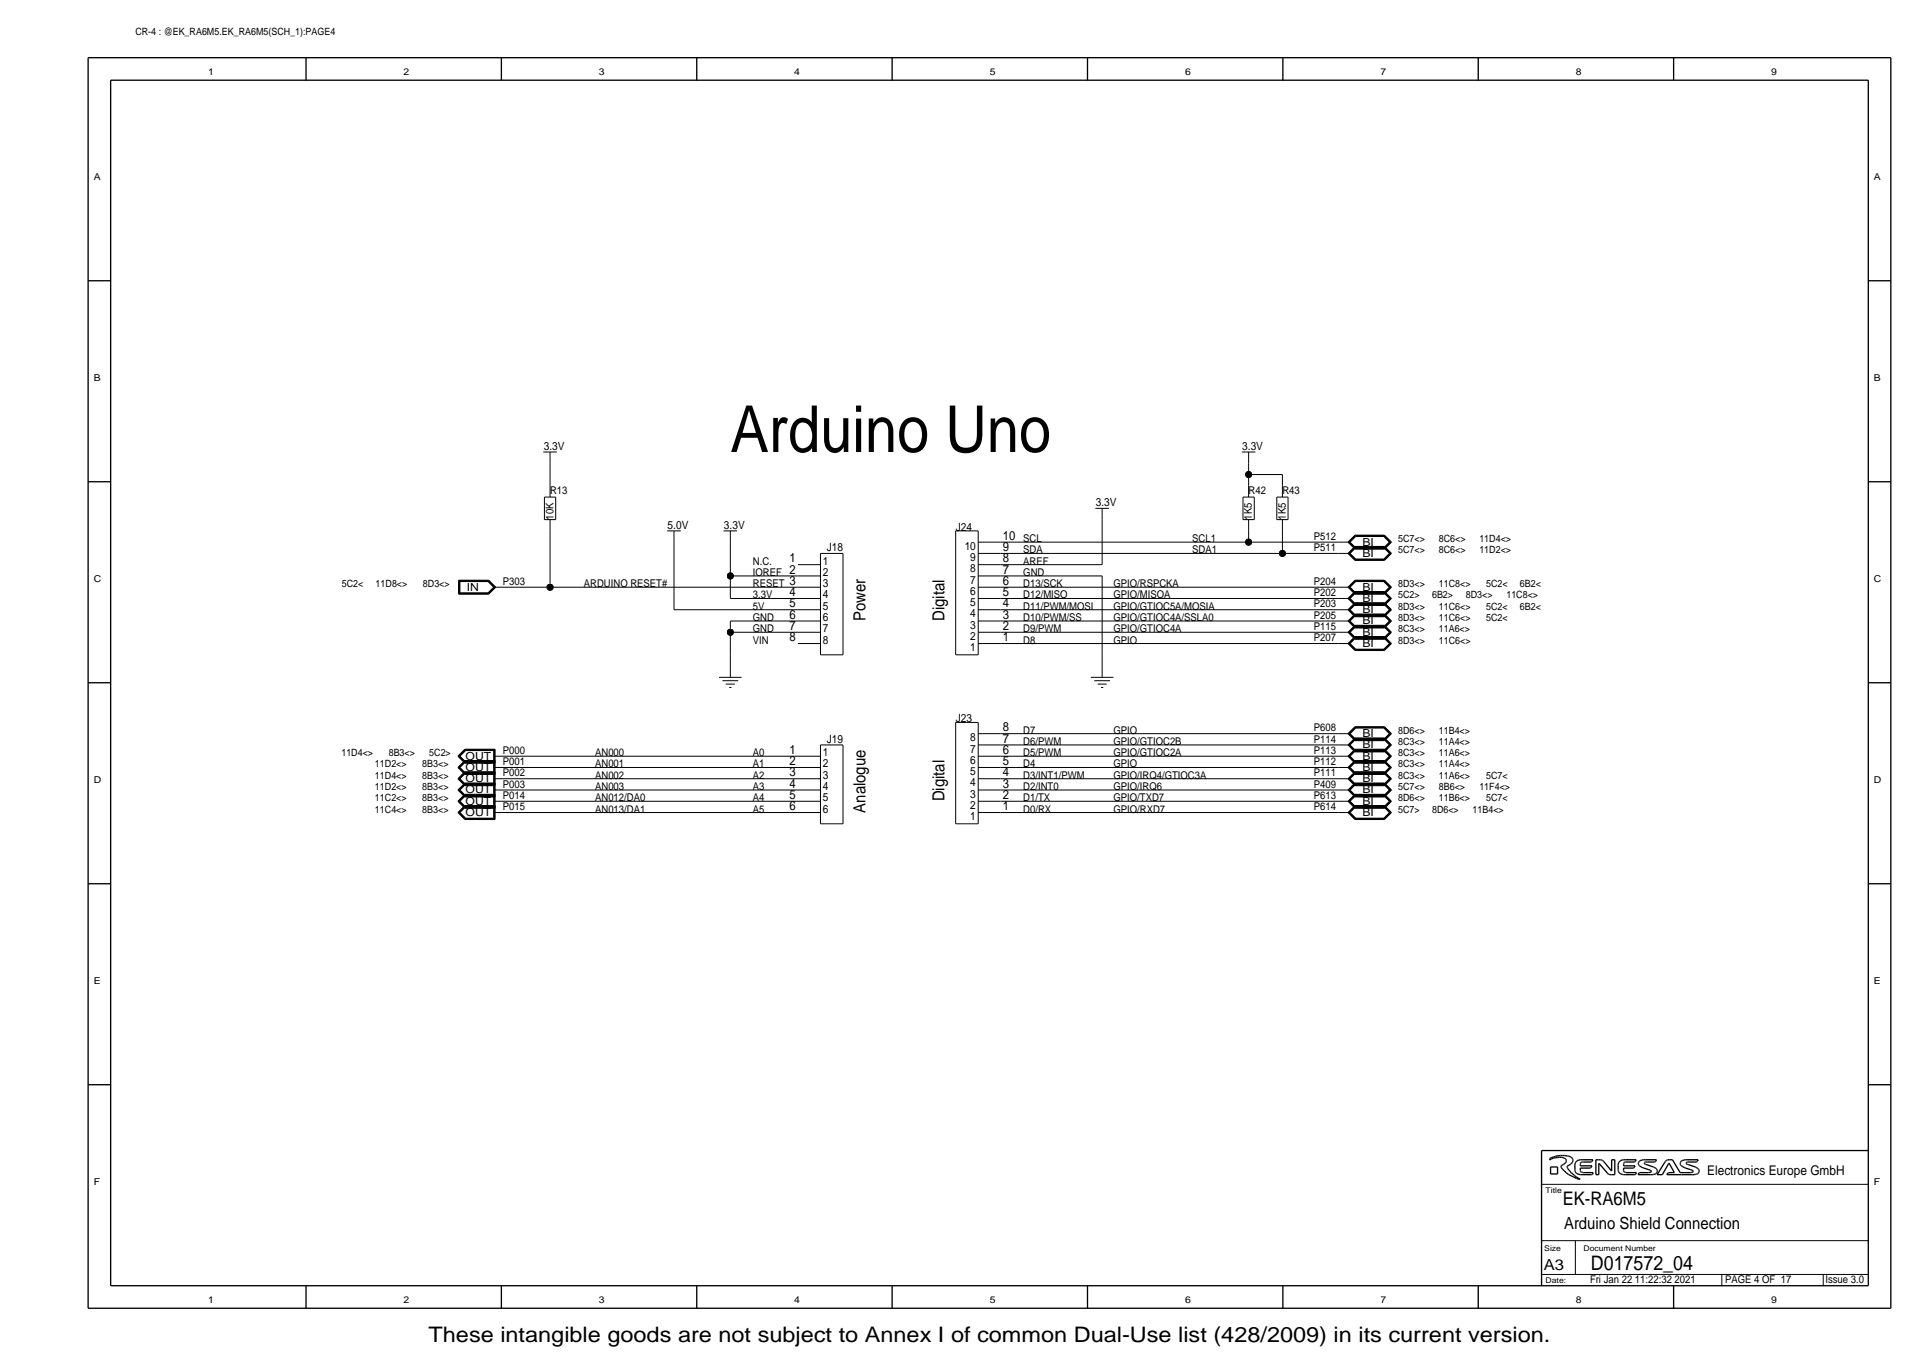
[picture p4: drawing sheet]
<svg xmlns="http://www.w3.org/2000/svg" width="433mm" height="309mm" viewBox="0 0 433 309" stroke-linecap="round" stroke-linejoin="round" font-family="sans-serif">
<g fill="none" stroke="#000" stroke-width=".23">
<path d="M122.5 101.9h3zM122.7 117.1h2.6zM122.7 112.1v5zM122.7 112.1h2.6zM124 104.4v5.1zM124 119.7v12.7zM124 101.9v2.5zM124 109.5v2.6zM124 117.1v2.6zM125.3 112.1v5zM150.4 119.7h3.1zM151.9 119.7v2.5z"/>
<path d="M163.1 119.7h3.1zM164.6 119.7v2.5zM215.4 119.7h5.1zM215.4 119.7v27.9zM220.5 119.7v27.9zM246.9 114.6h3.1zM248.5 117.1v10.2zM248.5 114.6v2.5zM280 101.9h3zM280.2 117.1h2.6zM280.2 112.1v5zM280.2 112.1h2.6z"/>
<path d="M281.5 119.7v2.5zM281.5 107h7.6zM281.5 104.4v2.6zM281.5 107v2.5zM281.5 109.5v2.6zM281.5 117.1v2.6zM281.5 101.9v2.5zM282.8 112.1v5zM287.8 117.1h2.6zM287.8 112.1v5zM287.8 112.1h2.6zM289.1 119.7v5.1z"/>
<path d="M289.1 107v2.5zM289.1 109.5v2.6zM289.1 117.1v2.6zM290.4 112.1v5zM103.4 130.8v3.2zM103.4 134h6.8zM103.4 130.8h6.8zM103.5 130.9h6.6zM103.5 130.9v3zM103.5 133.9h6.6zM103.6 131h6.5zM103.6 131v2.8z"/>
<path d="M103.6 133.8h6.5zM103.7 131.1h6.3zM103.7 131.1v2.6zM103.7 133.7h6.3zM110 131.1l1.3 1.3zM110 133.7l1.3-1.3zM110.1 131l1.4 1.4zM110.1 133.8l1.4-1.4zM110.1 130.9l1.5 1.5zM110.1 133.9l1.5-1.5zM110.2 130.8l1.6 1.6zM110.2 134l1.6-1.6z"/>
<path d="M111.3 132.4h2.5zM113.8 132.4h10.2zM124 132.4h55.9zM151.9 122.2v15.3zM151.9 137.5h28zM164.6 134.9h15.3zM164.6 129.8v5.1zM164.6 129.8h15.3zM164.6 122.2v7.6zM179.9 137.5h5.1zM179.9 134.9h5.1zM179.9 132.4h5.1z"/>
<path d="M179.9 129.8h5.1zM179.9 127.3h5.1zM185 124.8v22.8zM185 124.8h5zM190 124.8v22.8zM220.5 124.8h5.1zM220.5 127.3h5.1zM220.5 129.8h5.1zM220.5 132.4h5.1zM220.5 134.9h5.1zM220.5 122.2h5.1zM220.5 137.5h5.1z"/>
<path d="M225.6 129.8h22.9zM225.6 122.2h55.9zM225.6 124.8h63.5zM225.6 127.3h22.9zM225.6 134.9h76.2zM225.6 132.4h76.2zM225.6 137.5h76.2zM248.5 129.8v17.8zM281.5 122.2h20.3zM289.1 124.8h12.7zM301.8 137.5h2.5zM301.8 134.9h2.5z"/>
<path d="M301.8 132.4h2.5zM301.8 124.8h2.5zM301.8 122.2h2.5zM303.9 137.5l1.6-1.6zM303.9 137.5l1.6 1.5zM303.9 134.9l1.6-1.5zM303.9 134.9l1.6 1.6zM303.9 132.4l1.6-1.6zM303.9 132.4l1.6 1.6zM303.9 124.8l1.6-1.6zM303.9 124.8l1.6 1.5zM303.9 122.2l1.6-1.6z"/>
<path d="M303.9 122.2l1.6 1.6zM304 137.5l1.5-1.5zM304 137.5l1.5 1.4zM304 134.9l1.5-1.4zM304 134.9l1.5 1.5zM304 132.4l1.5-1.5zM304 132.4l1.5 1.5zM304 124.8l1.5-1.5zM304 124.8l1.5 1.4zM304 122.2l1.5-1.4zM304 122.2l1.5 1.5zM304.2 137.5l1.4-1.4z"/>
<path d="M304.2 137.5l1.4 1.3zM304.2 134.9l1.4-1.3zM304.2 134.9l1.4 1.4zM304.2 132.4l1.4-1.4zM304.2 132.4l1.4 1.4zM304.2 124.8l1.4 1.3zM304.2 122.2l1.4-1.3zM304.2 122.2l1.4 1.4zM304.3 137.5l1.3 1.2zM304.3 134.9l1.3 1.3zM304.3 132.4l1.3 1.3zM304.3 124.8l1.3 1.2z"/>
<path d="M304.3 122.2l1.3 1.3zM305.5 138.4h6.6zM305.5 139h6.6zM305.5 135.9h6.6zM305.5 136.5h6.6zM305.5 133.4h6.6zM305.5 134h6.6zM305.5 130.8h6.6zM305.5 126.3h6.6zM305.5 123.2h6.6zM305.5 123.8h6.6zM305.5 120.6h6.6z"/>
<path d="M305.5 138.5h6.6zM305.5 138.9h6.6zM305.5 136h6.6zM305.5 136.4h6.6zM305.5 133.5h6.6zM305.5 133.9h6.6zM305.5 130.9h6.6zM305.5 126.2h6.6zM305.5 123.3h6.6zM305.5 123.7h6.6zM305.5 120.8h6.6zM305.6 138.6h6.4z"/>
<path d="M305.6 138.8h6.4zM305.6 136.1h6.4zM305.6 136.3h6.4zM305.6 133.6h6.4zM305.6 133.8h6.4zM305.6 131h6.4zM305.6 123.4l-1.4 1.4zM305.6 126.1h6.4zM305.6 123.4h6.4zM305.6 123.6h6.4zM305.6 120.9h6.4zM305.6 138.7l-1.3 1.3z"/>
<path d="M305.6 138.7h6.4zM305.6 136.2l-1.3 1.3zM305.6 136.2h6.4zM305.6 133.7l-1.3 1.2zM305.6 133.7h6.4zM305.6 131.1l-1.3 1.3zM305.6 131.1h6.4zM305.6 123.5l-1.3 1.3zM305.6 126h6.4zM305.6 123.5h6.4zM305.6 121l-1.3 1.2zM305.6 121h6.4z"/>
<path d="M312 138.7l1.2 1.3zM312 138.7l1.2-1.2zM312 136.2l1.2 1.3zM312 136.2l1.2-1.3zM312 133.7l1.2 1.2zM312 133.7l1.2-1.3zM312 131.1l1.2 1.3zM312 126l1.2-1.2zM312 123.5l1.2 1.3zM312 123.5l1.2-1.3zM312 121l1.2 1.2zM312 138.6l1.4 1.4z"/>
<path d="M312 138.8l1.4-1.3zM312 136.1l1.4 1.4zM312 136.3l1.4-1.4zM312 133.6l1.4 1.3zM312 133.8l1.4-1.4zM312 131l1.4 1.4zM312 126.1l1.4-1.3zM312 123.4l1.4 1.4zM312 120.9l1.4 1.3zM312.1 138.5l1.4 1.5zM312.1 138.9l1.4-1.4zM312.1 136l1.4 1.5z"/>
<path d="M312.1 136.4l1.4-1.5zM312.1 133.5l1.4 1.4zM312.1 133.9l1.4-1.5zM312.1 130.9l1.4 1.5zM312.1 126.2l1.4-1.4zM312.1 123.3l1.4 1.5zM312.1 123.7l1.4-1.5zM312.1 120.8l1.4 1.4zM312.1 138.4l1.6 1.6zM312.1 139l1.6-1.5zM312.1 135.9l1.6 1.6zM312.1 136.5l1.6-1.6z"/>
<path d="M312.1 133.4l1.6 1.5zM312.1 134l1.6-1.6zM312.1 130.8l1.6 1.6zM312.1 126.3l1.6-1.5zM312.1 123.2l1.6 1.6zM312.1 123.8l1.6-1.6zM312.1 120.6l1.6 1.6zM313.4 122.2l-1.4 1.4zM162.1 152.7h5.1zM162.9 153.5h3.5zM163.6 154.2h2.1zM164.4 155h.5z"/>
<path d="M164.6 142.5h15.3zM164.6 142.5v5.1zM164.6 140v2.5zM164.6 140h15.3zM164.6 147.6v5.1zM179.9 145.1h5.1zM179.9 142.5h5.1zM179.9 140h5.1zM185 147.6h5zM215.4 147.6h5.1zM220.5 142.5h5.1zM220.5 145.1h5.1z"/>
<path d="M220.5 140h5.1zM225.6 142.5h76.2zM225.6 145.1h76.2zM225.6 140h76.2zM245.9 152.7h5.1zM246.7 153.5h3.5zM247.4 154.2h2.1zM248.2 155h.5zM248.5 147.6v5.1zM301.8 145.1h2.5zM301.8 142.5h2.5zM301.8 140h2.5z"/>
<path d="M303.9 145.1l1.6-1.6zM303.9 145.1l1.6 1.6zM303.9 142.5l1.6-1.5zM303.9 142.5l1.6 1.6zM303.9 140l1.6-1.6zM303.9 140l1.6 1.6zM304 145.1l1.5 1.5zM304 142.5l1.5-1.4zM304 142.5l1.5 1.5zM304 140l1.5-1.5zM304 140l1.5 1.5zM304.2 145.1l1.4-1.4z"/>
<path d="M304.2 145.1l1.4 1.4zM304.2 142.5l1.4-1.3zM304.2 142.5l1.4 1.4zM304.2 140l1.4-1.4zM304.2 140l1.4 1.4zM304.3 145.1l1.3 1.3zM304.3 142.5l1.3 1.3zM304.3 140l1.3 1.3zM305.5 146.7h6.6zM305.5 143.5h6.6zM305.5 144.1h6.6zM305.5 141h6.6z"/>
<path d="M305.5 141.6h6.6zM305.5 143.6l-1.5 1.5zM305.5 146.6h6.6zM305.5 143.6h6.6zM305.5 144h6.6zM305.5 141.1h6.6zM305.5 141.5h6.6zM305.6 146.5h6.4zM305.6 143.7h6.4zM305.6 143.9h6.4zM305.6 141.2h6.4zM305.6 141.4h6.4z"/>
<path d="M305.6 143.8l-1.3 1.3zM305.6 146.4h6.4zM305.6 143.8h6.4zM305.6 141.3l-1.3 1.2zM305.6 141.3h6.4zM312 146.4l1.2-1.3zM312 143.8l1.2 1.3zM312 143.8l1.2-1.3zM312 141.3l1.2 1.2zM312 141.3l1.2-1.3zM312 146.5l1.4-1.4zM312 143.7l1.4 1.4z"/>
<path d="M312 143.9l1.4-1.4zM312 141.2l1.4 1.3zM312 141.4l1.4-1.4zM312.1 146.6l1.4-1.5zM312.1 143.6l1.4 1.5zM312.1 144l1.4-1.5zM312.1 141.1l1.4 1.4zM312.1 141.5l1.4-1.5zM312.1 146.7l1.6-1.6zM312.1 143.5l1.6 1.6zM312.1 144.1l1.6-1.6zM312.1 141l1.6 1.5z"/>
<path d="M312.1 141.6l1.6-1.6zM103.2 178.1l1.6-1.6zM103.2 178.1l1.6 1.6zM103.2 175.6l1.6-1.6zM103.2 175.6l1.6 1.5zM103.2 173l1.6-1.5zM103.2 173l1.6 1.6zM103.2 170.5l1.6-1.6zM103.2 170.5l1.6 1.6zM103.4 178.1l1.5 1.5zM103.4 178.1l1.5-1.5zM103.4 175.6l1.5 1.4z"/>
<path d="M103.4 175.6l1.5-1.5zM103.4 173l1.5 1.5zM103.4 173l1.5-1.4zM103.4 170.5l1.5 1.5zM103.4 170.5l1.5-1.5zM103.5 178.1l1.4-1.4zM103.5 178.1l1.4 1.4zM103.5 175.6l1.4-1.4zM103.5 175.6l1.4 1.3zM103.5 173l1.4-1.3zM103.5 173l1.4 1.4zM103.5 170.5l1.4-1.4z"/>
<path d="M103.5 170.5l1.4 1.4zM103.7 178.1l1.3-1.3zM103.7 178.1l1.3 1.3zM103.7 175.6l1.3 1.2zM103.7 173l1.3-1.2zM103.7 173l1.3 1.3zM103.7 170.5l1.3-1.3zM103.7 170.5l1.3 1.3zM104.8 179.1h6.8zM104.8 176.5h6.8zM104.8 179.7h6.8zM104.8 174h6.8z"/>
<path d="M104.8 177.1h6.8zM104.8 171.5h6.8zM104.8 174.6h6.8zM104.8 168.9h6.8zM104.8 172.1h6.8zM104.9 179.2h6.6zM104.9 176.6h6.6zM104.9 179.6h6.6zM104.9 174.1h6.6zM104.9 177h6.6zM104.9 171.6h6.6zM104.9 174.5h6.6z"/>
<path d="M104.9 169h6.6zM104.9 172h6.6zM104.9 179.3h6.5zM104.9 176.7h6.5zM104.9 179.5h6.5zM104.9 174.2h6.5zM104.9 176.9h6.5zM104.9 171.7h6.5zM104.9 174.4h6.5zM104.9 169.1h6.5zM104.9 171.9h6.5zM105 179.4h6.3z"/>
<path d="M105 176.8h6.3zM105 174.3l-1.3 1.3zM105 174.3h6.3zM105 171.8h6.3zM105 169.2h6.3zM111.3 179.4v2.5zM111.3 178.1h2.5zM111.3 176.8v2.6zM111.3 175.6h2.5zM111.3 174.3v2.5zM111.3 173h2.5zM111.3 171.8v2.5z"/>
<path d="M111.3 170.5h2.5zM111.3 169.2v2.6zM111.4 179.3v2.7zM111.4 176.7v2.8zM111.4 174.2v2.7zM111.4 171.7v2.7zM111.4 169.1v2.8zM111.5 179.2v2.9zM111.5 176.6v3zM111.5 174.1v2.9zM111.5 171.6v2.9zM111.5 169v3z"/>
<path d="M111.6 179.1v3.1zM111.6 176.5v3.2zM111.6 174v3.1zM111.6 171.5v3.1zM111.6 168.9v3.2zM113.8 178.1h66.1zM113.8 175.6h66.1zM113.8 170.5h66.1zM113.8 173h66.1zM179.9 178.1h5.1zM179.9 175.6h5.1zM179.9 173h5.1z"/>
<path d="M179.9 170.5h5.1zM185 167.9v17.8zM185 167.9h5zM190 167.9v17.8zM215.4 162.9h5.1zM215.4 162.9v22.8zM220.5 165.4h5.1zM220.5 167.9h5.1zM220.5 170.5h5.1zM220.5 173h5.1zM220.5 175.6h5.1zM220.5 178.1h5.1z"/>
<path d="M220.5 162.9v22.8zM225.6 178.1h76.2zM225.6 165.4h76.2zM225.6 173h76.2zM225.6 167.9h76.2zM225.6 170.5h76.2zM225.6 175.6h76.2zM301.8 178.1h2.5zM301.8 175.6h2.5zM301.8 173h2.5zM301.8 170.5h2.5zM301.8 167.9h2.5z"/>
<path d="M301.8 165.4h2.5zM303.9 178.1l1.6-1.6zM303.9 178.1l1.6 1.6zM303.9 175.6l1.6-1.6zM303.9 175.6l1.6 1.5zM303.9 173l1.6-1.5zM303.9 173l1.6 1.6zM303.9 170.5l1.6-1.6zM303.9 170.5l1.6 1.6zM303.9 167.9l1.6-1.5zM303.9 167.9l1.6 1.6zM303.9 165.4l1.6-1.6z"/>
<path d="M303.9 165.4l1.6 1.6zM304 178.1l1.5-1.5zM304 178.1l1.5 1.5zM304 175.6l1.5-1.5zM304 175.6l1.5 1.4zM304 173l1.5-1.4zM304 173l1.5 1.5zM304 170.5l1.5-1.5zM304 170.5l1.5 1.5zM304 167.9l1.5-1.4zM304 167.9l1.5 1.5zM304 165.4l1.5-1.5z"/>
<path d="M304 165.4l1.5 1.5zM304.2 178.1l1.4-1.4zM304.2 178.1l1.4 1.4zM304.2 175.6l1.4-1.4zM304.2 175.6l1.4 1.3zM304.2 173l1.4-1.3zM304.2 173l1.4 1.4zM304.2 170.5l1.4-1.4zM304.2 170.5l1.4 1.4zM304.2 167.9l1.4-1.3zM304.2 167.9l1.4 1.4zM304.2 165.4l1.4-1.4z"/>
<path d="M304.2 165.4l1.4 1.4zM304.3 178.1l1.3 1.3zM304.3 175.6l1.3 1.2zM304.3 173l1.3 1.3zM304.3 170.5l1.3 1.3zM304.3 167.9l1.3 1.3zM304.3 165.4l1.3-1.3zM304.3 165.4l1.3 1.3zM305.5 179.1h6.6zM305.5 179.7h6.6zM305.5 176.5h6.6zM305.5 177.1h6.6z"/>
<path d="M305.5 174h6.6zM305.5 174.6h6.6zM305.5 171.5h6.6zM305.5 172.1h6.6zM305.5 168.9h6.6zM305.5 169.5h6.6zM305.5 166.4h6.6zM305.5 167h6.6zM305.5 163.8h6.6zM305.5 179.2h6.6zM305.5 179.6h6.6zM305.5 176.6h6.6z"/>
<path d="M305.5 177h6.6zM305.5 174.1h6.6zM305.5 174.5h6.6zM305.5 171.6h6.6zM305.5 172h6.6zM305.5 169h6.6zM305.5 169.4h6.6zM305.5 166.5h6.6zM305.5 166.9h6.6zM305.5 163.9h6.6zM305.6 179.3h6.4zM305.6 179.5h6.4z"/>
<path d="M305.6 176.7h6.4zM305.6 176.9h6.4zM305.6 174.2h6.4zM305.6 174.4h6.4zM305.6 171.7h6.4zM305.6 171.9h6.4zM305.6 169.1h6.4zM305.6 169.3h6.4zM305.6 166.6h6.4zM305.6 166.8h6.4zM305.6 164h6.4zM305.6 179.4l-1.3 1.2z"/>
<path d="M305.6 179.4h6.4zM305.6 176.8l-1.3 1.3zM305.6 176.8h6.4zM305.6 174.3l-1.3 1.3zM305.6 174.3h6.4zM305.6 171.8l-1.3 1.2zM305.6 171.8h6.4zM305.6 169.2l-1.3 1.3zM305.6 169.2h6.4zM305.6 166.7l-1.3 1.2zM305.6 166.7h6.4zM305.6 164.1h6.4z"/>
<path d="M312 179.4l1.2 1.2zM312 179.4l1.2-1.3zM312 176.8l1.2 1.3zM312 176.8l1.2-1.2zM312 174.3l1.2 1.3zM312 174.3l1.2-1.3zM312 171.8l1.2 1.2zM312 171.8l1.2-1.3zM312 169.2l1.2 1.3zM312 169.2l1.2-1.3zM312 166.7l1.2 1.2zM312 166.7l1.2-1.3z"/>
<path d="M312 164.1l1.2 1.3zM312 179.3l1.4 1.3zM312 179.5l1.4-1.4zM312 176.7l1.4 1.4zM312 176.9l1.4-1.3zM312 174.2l1.4 1.4zM312 174.4l1.4-1.4zM312 171.7l1.4 1.3zM312 171.9l1.4-1.4zM312 169.1l1.4 1.4zM312 169.3l1.4-1.4zM312 166.6l1.4 1.3z"/>
<path d="M312 166.8l1.4-1.4zM312 164l1.4 1.4zM312.1 179.2l1.4 1.4zM312.1 179.6l1.4-1.5zM312.1 176.6l1.4 1.5zM312.1 177l1.4-1.4zM312.1 174.1l1.4 1.5zM312.1 174.5l1.4-1.5zM312.1 171.6l1.4 1.4zM312.1 172l1.4-1.5zM312.1 169l1.4 1.5zM312.1 169.4l1.4-1.5z"/>
<path d="M312.1 166.5l1.4 1.4zM312.1 166.9l1.4-1.5zM312.1 163.9l1.4 1.5zM312.1 179.1l1.6 1.5zM312.1 179.7l1.6-1.6zM312.1 176.5l1.6 1.6zM312.1 177.1l1.6-1.5zM312.1 174l1.6 1.6zM312.1 174.6l1.6-1.6zM312.1 171.5l1.6 1.5zM312.1 172.1l1.6-1.6zM312.1 168.9l1.6 1.6z"/>
<path d="M312.1 169.5l1.6-1.6zM312.1 166.4l1.6 1.5zM312.1 167l1.6-1.6zM312.1 163.8l1.6 1.6zM103.2 183.2l1.6-1.6zM103.2 183.2l1.6 1.6zM103.2 180.6l1.6-1.5zM103.2 180.6l1.6 1.6zM103.4 183.2l1.5 1.5zM103.4 183.2l1.5-1.5zM103.4 180.6l1.5 1.5zM103.4 180.6l1.5-1.4z"/>
<path d="M103.5 183.2l1.4-1.4zM103.5 183.2l1.4 1.4zM103.5 180.6l1.4-1.3zM103.5 180.6l1.4 1.4zM103.7 183.2l1.3-1.3zM103.7 183.2l1.3 1.3zM103.7 180.6l1.3-1.2zM103.7 180.6l1.3 1.3zM104.8 181.6h6.8zM104.8 184.8h6.8zM104.8 182.2h6.8zM104.9 181.7h6.6z"/>
<path d="M104.9 184.7h6.6zM104.9 182.1h6.6zM104.9 181.8h6.5zM104.9 184.6h6.5zM104.9 182h6.5zM105 181.9h6.3zM105 184.5h6.3zM111.3 183.2h2.5zM111.3 181.9v2.6zM111.3 180.6h2.5zM111.4 181.8v2.8zM111.5 181.7v3z"/>
<path d="M111.6 181.6v3.2zM113.8 180.6h66.1zM113.8 183.2h66.1zM179.9 183.2h5.1zM179.9 180.6h5.1zM185 185.7h5zM215.4 185.7h5.1zM220.5 180.6h5.1zM220.5 183.2h5.1zM225.6 183.2h76.2zM225.6 180.6h76.2zM301.8 183.2h2.5z"/>
<path d="M301.8 180.6h2.5zM303.9 183.2l1.6-1.6zM303.9 183.2l1.6 1.6zM303.9 180.6l1.6-1.5zM303.9 180.6l1.6 1.6zM304 183.2l1.5-1.5zM304 183.2l1.5 1.5zM304 180.6l1.5-1.4zM304 180.6l1.5 1.5zM304.2 183.2l1.4-1.4zM304.2 183.2l1.4 1.4zM304.2 180.6l1.4-1.3z"/>
<path d="M304.2 180.6l1.4 1.4zM304.3 183.2l1.3 1.3zM304.3 180.6l1.3 1.3zM305.5 184.8h6.6zM305.5 181.6h6.6zM305.5 182.2h6.6zM305.5 184.7h6.6zM305.5 181.7h6.6zM305.5 182.1h6.6zM305.6 184.6h6.4zM305.6 181.8h6.4zM305.6 182h6.4z"/>
<path d="M305.6 181.9l-1.3 1.3zM305.6 184.5h6.4zM305.6 181.9h6.4zM312 184.5l1.2-1.3zM312 181.9l1.2 1.3zM312 181.9l1.2-1.3zM312 184.6l1.4-1.4zM312 181.8l1.4 1.4zM312.1 184.7l1.4-1.5zM312.1 181.7l1.4 1.5zM312.1 182.1l1.4-1.5zM312.1 184.8l1.6-1.6z"/>
<path d="M312.1 181.6l1.6 1.6zM312.1 182.2l1.6-1.6zM313.4 180.6l-1.4 1.4zM347.5 267h73.7zM347.5 279.7h73.7zM355.1 279.7v7.6zM347.5 287.3h73.7zM388.2 287.3v2.6zM411 287.3v2.6z"/>
</g>
<g fill="#000" stroke="#000" stroke-width=".23">
<circle cx="281.5" cy="107" r=".71"/>
<circle cx="124" cy="132.4" r=".71"/>
<circle cx="164.6" cy="129.8" r=".71"/>
<circle cx="281.5" cy="122.2" r=".71"/>
<circle cx="289.1" cy="124.8" r=".71"/>
<circle cx="164.6" cy="142.5" r=".71"/>
</g>
<g fill="none" stroke="#000" stroke-width=".3">
<path d="M19.9 13v281.9zM19.9 13h406.4zM24.9 18.1h396.3zM24.9 18.1v271.8zM69 13v5.1zM113 13v5.1zM157.1 13v5.1zM201.1 13v5.1zM245.2 13v5.1zM289.2 13v5.1zM333.2 13v5.1zM377.3 13v5.1z"/>
<path d="M421.2 18.1v271.8zM426.3 13v281.9zM19.9 63.3h5zM421.2 63.3h5.1zM19.9 108.6h5zM421.2 108.6h5.1zM19.9 153.9h5zM421.2 153.9h5.1zM19.9 199.2h5zM421.2 199.2h5.1zM19.9 244.6h5zM347.5 259.4v30.5z"/>
<path d="M347.5 259.4h73.7zM421.2 244.6h5.1zM349.4 261.5h.1M349.4 261.3h.1M349.4 261.3l-.1 .2zM349.4 261.2l.1-.1zM349.4 261.2v.1zM349.4 261.5l.4-.2zM349.5 261.1l.4-.1zM349.6 263.1h1.5zM349.6 264.7h1.5zM349.6 263.1v1.6z"/>
<path d="M349.8 261.3l.4-.2zM349.9 261l.4-.2zM350.2 261.1l.4-.1zM350.3 260.8l.3-.1zM350.6 260.7l.4-.1zM350.6 261h.5zM351 260.6h.4zM351.1 261l.4-.1zM351.1 263.1v1.6zM351.4 260.6l.4-.1zM351.5 260.9h.4zM351.8 260.5h.4z"/>
<path d="M351.9 262.9h.1M351.9 262.9v.2zM351.9 263.1l.1 .1zM351.9 260.9l.4 .1zM351.9 262.8h.1M352 262.8l.1-.1zM352 263.2l.2 .4zM352.1 262.7l.4-.2zM352.2 260.5h.5zM352.2 263.6l.5 .4zM352.3 261l.2 .1zM352.5 262.5l.2-.1z"/>
<path d="M352.5 261.1h.2zM352.7 260.5l.3 .1zM352.7 261.1l.1 .1zM352.7 264l.4 .4zM352.8 261.2l.2 .1zM352.8 262.2l.2-.1zM352.8 262.2l-.1 .2zM353 261.3v.1zM353 260.6h.3zM353 261.4l.1 .1zM353.1 261.5v.1zM353.1 261.9l-.1 .2z"/>
<path d="M353.1 264.4l.5 .4zM353.1 261.6v.2zM353.1 261.8v.1zM353.3 263.1v.1zM353.3 263h.1M353.3 260.6l.4 .1zM353.3 263.2l.1 .2zM353.3 262.9h.1M353.3 262.9l.2-.1zM353.4 263.4l.3 .4zM353.5 262.8l.2-.1zM353.6 264.8l.6 .3z"/>
<path d="M353.7 260.7l.2 .1zM353.7 263.8l.2 .3zM353.7 262.7l.3-.2zM353.9 260.8l.2 .1zM353.9 264.1l.3 .3zM354.1 260.9l.2 .1zM354.1 262.4l-.1 .1zM354.1 262.4l.2-.2zM354.2 265.1l.6 .3zM354.2 264.4l.4 .3zM354.3 261l.2 .2zM354.5 261.2l.1 .2z"/>
<path d="M354.5 262l-.2 .2zM354.6 264.7l.3 .3zM354.6 261.8l-.1 .2zM354.6 261.6v.2zM354.6 261.4v.2zM354.8 265.4l.6 .3zM354.9 265l.4 .3zM355 263.9l.1 .3zM355 263.6v.3zM355 262.7v.9zM355 262.4v.3zM355.1 264.2l.2 .2z"/>
<path d="M355.1 262.1l-.1 .3zM355.3 264.4l.1 .2zM355.3 261.9l-.2 .2zM355.3 261.9l.1-.1zM355.3 265.3l.5 .3zM355.4 265.7l.7 .2zM355.4 264.6l.3 .1zM355.4 261.8l.3-.2zM355.7 264.7l.3 .1zM355.7 261.6l.3-.1zM355.8 265.6l.4 .2zM356 264.8h.3z"/>
<path d="M356 261.5h.3zM356.1 265.9h.1M356.2 265.9h.1M356.2 265.8h.1M356.3 262.3v.2zM356.3 262.5v.3zM356.3 262.8h2.6zM356.3 263.3h2.2zM356.3 263.3v.5zM356.3 263.9h.1M356.3 263.9v.2zM356.3 264.8h.4z"/>
<path d="M356.3 261.5h.4zM356.3 262.2v.1zM356.3 264.2h.1M356.3 264.2h.1zM356.4 262.1l.1-.1zM356.4 262.1l-.1 .1zM356.4 264.2l.1 .1zM356.5 262h.1zM356.5 264.3h.2zM356.6 262h.2zM356.7 264.3l.1 .1zM356.7 264.8h2.1z"/>
<path d="M356.7 261.5h2.4zM356.8 262h.2zM356.8 264.4h.2zM357 264.4h2.2zM357 262h1.7zM358.5 263.3h.1zM358.6 263.3h.1M358.7 262l.2-.1zM358.8 264.8h.1M358.9 262.8l-.3 .4zM358.9 264.8h.1zM358.9 261.8v.1z"/>
<path d="M359.1 261.5l-.2 .3zM359.2 264.4l-.2 .4zM359.8 261.5h.6zM359.8 261.5v3.3zM359.8 264.8h.6zM360.4 261.5h.4zM360.4 262.3v2.5zM360.5 262.3h.1M360.5 262.3l1.9 2.2zM360.8 261.5h.2zM361 261.5h.1zM361.1 261.5l.1 .1z"/>
<path d="M361.2 261.6l.1 .1zM361.3 261.7l.2 .2zM361.5 261.9l1.8 2.1zM362.4 264.5l.2 .2zM362.6 264.7v.1zM362.6 264.8h.2zM362.8 264.8h.2zM363 264.8h.3zM363.3 264h.1M363.3 264.8h.7zM363.3 261.5h.7zM363.3 261.5v2.5z"/>
<path d="M364 261.5v3.3zM364.8 263.9l.1 .3zM364.8 263.6v.3zM364.8 262.7v.9zM364.8 262.4v.3zM364.9 264.2l.1 .2zM364.9 262.1l-.1 .3zM365 264.4l.2 .2zM365 261.9l-.1 .2zM365 261.9l.2-.1zM365.2 264.6l.3 .1zM365.2 261.8l.2-.2z"/>
<path d="M365.4 261.6l.3-.1zM365.5 264.7l.2 .1zM365.7 264.8h.3zM365.7 261.5h.3zM366 262.3v.2zM366 262.5v.3zM366 262.8h2.6zM366 263.3h2.2zM366 263.3v.5zM366 263.9h.1M366 263.9v.2zM366 264.1l.1 .1z"/>
<path d="M366 264.8h.4zM366 261.5h.4zM366.1 262.2l-.1 .1zM366.1 264.2h.1zM366.1 262.1v.1zM366.2 264.2l.1 .1zM366.2 262h.2zM366.2 262l-.1 .1zM366.3 264.3h.1zM366.4 262h.1zM366.4 264.3l.2 .1zM366.4 264.8h2.2z"/>
<path d="M366.4 261.5h2.5zM366.5 262h.3zM366.6 264.4h.2zM366.8 264.4h2.1zM366.8 262h1.7zM368.2 263.3h.2zM368.4 263.3h.1M368.5 262l.1-.1zM368.6 264.8h.1M368.6 262.8l-.2 .4zM368.7 261.8l-.1 .1zM368.7 264.8h.1"/>
<path d="M368.9 261.5l-.2 .3zM368.9 264.4l-.2 .4zM369.3 264.8h2.8zM369.3 262.4l.1 .1zM369.3 262.3h.1M369.4 262.5l.1 .2zM369.4 262.1l-.1 .2zM369.4 262v.1zM369.5 262.7l.1 .1zM369.5 264.5l-.2 .3zM369.5 264.5l.1-.1zM369.6 262.8l.1 .1z"/>
<path d="M369.6 261.8l-.2 .2zM369.6 264.4h.1M369.6 264.4h2zM369.7 261.7l-.1 .1zM369.7 261.7l.2-.1zM369.7 262.9l.2 .1zM369.9 263l.3 .2zM369.9 261.6l.3-.1zM370.2 263.2l.4 .1zM370.2 261.5h.3zM370.5 261.5h.4zM370.6 263.3l1.1 .4z"/>
<path d="M370.7 262.1h.1M370.7 262.2h.1M370.7 262.3h.1M370.7 262.3l.1 .1zM370.8 262h.1zM370.8 262.4l.2 .1zM370.9 261.5h2.5zM370.9 262h.1M371 262h.3zM371 262.5l.3 .1zM371.3 262.6l1.1 .4zM371.3 262h1.7z"/>
<path d="M371.6 264.4l.4-.1zM371.7 263.7l.3 .1zM372 264.3h.2zM372 263.8l.2 .1zM372.1 264.8h.4zM372.2 264.3h.1M372.2 263.9l.1 .1zM372.3 264.2h.1M372.3 264v.1zM372.3 264.1v.1zM372.4 263l.4 .1zM372.5 264.8h.3z"/>
<path d="M372.8 263.1l.2 .1zM372.8 264.8l.3-.1zM373 262l.1-.1zM373 263.2l.3 .2zM373.1 264.7l.2-.1zM373.1 261.9l.1-.1zM373.3 263.4l.1 .1zM373.4 261.5l-.2 .3zM373.4 263.5l.1 .2zM373.4 264.5l-.1 .1zM373.5 263.7l.1 .1zM373.5 264.3l-.1 .2z"/>
<path d="M373.6 264.8h1.2zM373.6 263.8v.1zM373.6 264.2l-.1 .1zM373.6 264h.1M373.6 264v.2zM375.3 262l-1.7 2.8zM375.4 261.9l-.1 .1zM375.5 261.8l-.1 .1zM375.5 261.8l.1-.1zM375.7 261.6l-.1 .1zM375.7 261.6l.1-.1zM375.8 264.8h3.3z"/>
<path d="M375.8 261.5h.2zM376 264.5l-.2 .3zM376 264.5l.1-.1zM376 261.5h.3zM376.1 264.4h.1zM376.2 264.4h1.2zM376.2 262.3l-1.4 2.5zM376.2 262.2h.1M376.2 262.2v.1zM376.3 262.2l1.1 2.2zM376.3 261.5h.7zM377 261.5l1.8 2.9z"/>
<path d="M378.8 264.4h2.3zM378.8 262.3v.1zM378.8 262.5l.1 .2zM378.8 262.4h.1M378.8 262.1v.2zM378.9 262.7l.1 .1zM378.9 262l-.1 .1zM379 261.8l-.1 .2zM379 261.8l.1-.1zM379 262.8l.2 .1zM379.1 264.8h2.4zM379.1 261.7l.3-.1z"/>
<path d="M379.2 262.9l.2 .1zM379.4 263l.3 .2zM379.4 261.6l.2-.1zM379.6 261.5h.3zM379.7 263.2l.3 .1zM379.9 261.5h.4zM380 263.3l1.2 .4zM380.1 262.1h.1M380.1 262.2h.1M380.1 262.3h.1M380.1 262.3l.1 .1zM380.2 262h.2z"/>
<path d="M380.2 262.1h.1M380.2 262.4l.2 .1zM380.3 261.5h2.5zM380.4 262h.4zM380.4 262.5l.3 .1zM380.7 262.6l1.2 .4zM380.8 262h1.7zM381.1 264.4l.3-.1zM381.2 263.7l.2 .1zM381.4 264.3h.2zM381.4 263.8l.2 .1zM381.5 264.8h.4z"/>
<path d="M381.7 264.3h.1M381.6 263.9l.1 .1zM381.7 264.2v.1zM381.7 264.1h.1M381.7 264v.1zM381.9 263l.3 .1zM381.9 264.8h.3zM382.2 263.1l.3 .1zM382.2 264.8l.3-.1zM382.5 263.2l.2 .2zM382.5 264.7l.2-.1zM382.5 262l.1-.1z"/>
<path d="M382.6 261.8v.1zM382.7 263.4l.1 .1zM382.7 264.6l.2-.1zM382.8 263.5l.2 .2zM382.8 261.5l-.2 .3zM383 263.7v.1zM383 264.3l-.1 .2zM383 263.8v.1zM383 263.9l.1 .1zM383 264.2v.1zM383.1 264l-.1 .2zM19.9 294.9h406.4z"/>
<path d="M24.9 289.9h396.3zM69 289.9v5zM113 289.9v5zM157.1 289.9v5zM201.1 289.9v5zM245.2 289.9v5zM289.2 289.9v5zM333.2 289.9v5zM377.3 289.9v5z"/>
</g>
<text font-size="14.6" x="164.6" y="101.9">Arduino Uno</text>
<text font-size="4.8" x="96.6" y="302.5">These intangible goods are not subject to Annex I of common Dual-Use list (428/2009) in its current version.</text>
<text font-size="4.5" x="358.6" y="286.3">D017572_04</text>
<text font-size="4.2" x="352.3" y="271.6">EK-RA6M5</text>
<g font-size="3.8">
<text x="195.1" y="140" transform="rotate(-90 195.1 140)">Power</text>
<text x="212.9" y="140" transform="rotate(-90 212.9 140)">Digital</text>
<text x="195.1" y="183.2" transform="rotate(-90 195.1 183.2)">Analogue</text>
<text x="212.9" y="180.6" transform="rotate(-90 212.9 180.6)">Digital</text>
<text x="352.6" y="277.2">Arduino Shield Connection</text>
</g>
<text font-size="3.4" x="348" y="286.3">A3</text>
<text font-size="3" x="384.9" y="265">Electronics Europe GmbH</text>
<g font-size="2.9">
<text x="226.1" y="121.7">10</text>
<text x="226.1" y="124.3">9</text>
<text x="178" y="131.9">3</text>
<text x="178" y="129.3">2</text>
<text x="178" y="126.8">1</text>
<text x="226.1" y="126.8">8</text>
<text x="226.1" y="129.3">7</text>
<text x="226.1" y="131.9">6</text>
<text x="178" y="137">5</text>
<text x="178" y="134.4">4</text>
<text x="226.1" y="134.4">5</text>
<text x="226.1" y="137">4</text>
<text x="178" y="142">7</text>
<text x="178" y="139.5">6</text>
<text x="226.1" y="139.5">3</text>
<text x="226.1" y="142">2</text>
<text x="178" y="144.6">8</text>
<text x="226.1" y="144.6">1</text>
<text x="226.1" y="164.9">8</text>
<text x="226.1" y="167.4">7</text>
<text x="178" y="172.5">2</text>
<text x="178" y="170">1</text>
<text x="226.1" y="170">6</text>
<text x="226.1" y="172.5">5</text>
<text x="178" y="177.6">4</text>
<text x="178" y="175.1">3</text>
<text x="226.1" y="175.1">4</text>
<text x="226.1" y="177.6">3</text>
<text x="178" y="182.7">6</text>
<text x="178" y="180.1">5</text>
<text x="226.1" y="180.1">2</text>
<text x="226.1" y="182.7">1</text>
</g>
<g font-size="2.6">
<text x="122.6" y="101.4">3.3V</text>
<text x="280.1" y="101.4">3.3V</text>
<text x="150.5" y="119.2">5.0V</text>
<text x="163.2" y="119.2">3.3V</text>
<text x="215.4" y="119.7">J24</text>
<text x="247" y="114.1">3.3V</text>
<text x="186.4" y="124.3">J18</text>
<text x="217.5" y="124">10</text>
<text x="185.5" y="129.8">2</text>
<text x="185.5" y="127.3">1</text>
<text x="218.7" y="126.5">9</text>
<text x="218.7" y="129">8</text>
<text x="218.7" y="131.6">7</text>
<text x="185.5" y="137.5">5</text>
<text x="185.5" y="134.9">4</text>
<text x="185.5" y="132.4">3</text>
<text x="218.7" y="134.1">6</text>
<text x="218.7" y="136.7">5</text>
<text x="185.5" y="142.5">7</text>
<text x="185.5" y="140">6</text>
<text x="218.7" y="141.7">3</text>
<text x="218.7" y="139.2">4</text>
<text x="185.5" y="145.1">8</text>
<text x="218.7" y="144.3">2</text>
<text x="218.7" y="146.8">1</text>
<text x="186.4" y="167.4">J19</text>
<text x="215.4" y="162.9">J23</text>
<text x="218.7" y="167.1">8</text>
<text x="185.5" y="173">2</text>
<text x="185.5" y="170.5">1</text>
<text x="218.7" y="169.7">7</text>
<text x="218.7" y="172.2">6</text>
<text x="185.5" y="178.1">4</text>
<text x="185.5" y="175.6">3</text>
<text x="218.7" y="174.8">5</text>
<text x="218.7" y="177.3">4</text>
<text x="218.7" y="179.8">3</text>
<text x="185.5" y="183.2">6</text>
<text x="185.5" y="180.6">5</text>
<text x="218.7" y="182.4">2</text>
<text x="218.7" y="184.9">1</text>
</g>
<g font-size="2.5">
<text x="307.1" y="125.5">BI</text>
<text x="307.1" y="123">BI</text>
<text x="105.2" y="133.1">IN</text>
<text x="307.1" y="135.7">BI</text>
<text x="307.1" y="133.1">BI</text>
<text x="307.1" y="143.3">BI</text>
<text x="307.1" y="140.8">BI</text>
<text x="307.1" y="138.2">BI</text>
<text x="307.1" y="145.8">BI</text>
<text x="307.1" y="166.2">BI</text>
<text x="105" y="173.8">OUT</text>
<text x="105" y="171.2">OUT</text>
<text x="307.1" y="173.8">BI</text>
<text x="307.1" y="171.2">BI</text>
<text x="307.1" y="168.7">BI</text>
<text x="105" y="178.9">OUT</text>
<text x="105" y="176.3">OUT</text>
<text x="307.1" y="178.9">BI</text>
<text x="307.1" y="176.3">BI</text>
<text x="105" y="183.9">OUT</text>
<text x="105" y="181.4">OUT</text>
<text x="307.1" y="183.9">BI</text>
<text x="307.1" y="181.4">BI</text>
</g>
<g font-size="2.4">
<text x="124" y="111.3">R13</text>
<text x="281.5" y="111.3">R42</text>
<text x="289.1" y="111.3">R43</text>
<text x="124.8" y="117.1" transform="rotate(-90 124.8 117.1)">10K</text>
<text x="282.2" y="117.1" transform="rotate(-90 282.2 117.1)">1K5</text>
<text x="289.9" y="117.1" transform="rotate(-90 289.9 117.1)">1K5</text>
<text x="230.7" y="122.2">SCL</text>
<text x="230.7" y="124.8">SDA</text>
<text x="268.8" y="124.8">SDA1</text>
<text x="268.8" y="122.2">SCL1</text>
<text x="296.2" y="124.3">P511</text>
<text x="296.2" y="121.7">P512</text>
<text x="113.3" y="131.9">P303</text>
<text x="169.7" y="127.3">N.C.</text>
<text x="169.7" y="129.8">IOREF</text>
<text x="230.7" y="127.3">AREF</text>
<text x="230.7" y="129.8">GND</text>
<text x="296.2" y="131.9">P204</text>
<text x="131.6" y="132.4">ARDUINO RESET#</text>
<text x="169.7" y="137.5">5V</text>
<text x="169.7" y="134.9">3.3V</text>
<text x="169.7" y="132.4">RESET</text>
<text x="230.7" y="137.5">D11/PWM/MOSI</text>
<text x="230.7" y="132.4">D13/SCK</text>
<text x="230.7" y="134.9">D12/MISO</text>
<text x="251" y="134.9">GPIO/MISOA</text>
<text x="251" y="137.5">GPIO/GTIOC5A/MOSIA</text>
<text x="251" y="132.4">GPIO/RSPCKA</text>
<text x="296.2" y="137">P203</text>
<text x="296.2" y="134.4">P202</text>
<text x="169.7" y="142.5">GND</text>
<text x="169.7" y="140">GND</text>
<text x="230.7" y="140">D10/PWM/SS</text>
<text x="230.7" y="142.5">D9/PWM</text>
<text x="251" y="140">GPIO/GTIOC4A/SSLA0</text>
<text x="251" y="142.5">GPIO/GTIOC4A</text>
<text x="296.2" y="142">P115</text>
<text x="296.2" y="139.5">P205</text>
<text x="169.7" y="145.1">VIN</text>
<text x="230.7" y="145.1">D8</text>
<text x="251" y="145.1">GPIO</text>
<text x="296.2" y="144.6">P207</text>
<text x="230.7" y="165.4">D7</text>
<text x="230.7" y="167.9">D6/PWM</text>
<text x="251" y="167.9">GPIO/GTIOC2B</text>
<text x="251" y="165.4">GPIO</text>
<text x="296.2" y="167.4">P114</text>
<text x="296.2" y="164.9">P608</text>
<text x="113.3" y="172.5">P001</text>
<text x="113.3" y="170">P000</text>
<text x="134.2" y="173">AN001</text>
<text x="134.2" y="170.5">AN000</text>
<text x="169.7" y="173">A1</text>
<text x="169.7" y="170.5">A0</text>
<text x="230.7" y="170.5">D5/PWM</text>
<text x="230.7" y="173">D4</text>
<text x="251" y="170.5">GPIO/GTIOC2A</text>
<text x="251" y="173">GPIO</text>
<text x="296.2" y="172.5">P112</text>
<text x="296.2" y="170">P113</text>
<text x="113.3" y="175.1">P002</text>
<text x="113.3" y="177.6">P003</text>
<text x="134.2" y="178.1">AN003</text>
<text x="134.2" y="175.6">AN002</text>
<text x="169.7" y="175.6">A2</text>
<text x="169.7" y="178.1">A3</text>
<text x="230.7" y="178.1">D2/INT0</text>
<text x="230.7" y="175.6">D3/INT1/PWM</text>
<text x="251" y="175.6">GPIO/IRQ4/GTIOC3A</text>
<text x="251" y="178.1">GPIO/IRQ6</text>
<text x="296.2" y="175.1">P111</text>
<text x="296.2" y="177.6">P409</text>
<text x="113.3" y="182.7">P015</text>
<text x="113.3" y="180.1">P014</text>
<text x="134.2" y="180.6">AN012/DA0</text>
<text x="134.2" y="183.2">AN013/DA1</text>
<text x="169.7" y="183.2">A5</text>
<text x="169.7" y="180.6">A4</text>
<text x="230.7" y="183.2">D0/RX</text>
<text x="230.7" y="180.6">D1/TX</text>
<text x="251" y="180.6">GPIO/TXD7</text>
<text x="251" y="183.2">GPIO/RXD7</text>
<text x="296.2" y="180.1">P613</text>
<text x="296.2" y="182.7">P614</text>
<text x="358.4" y="289.4">Fri Jan 22 11:22:32 2021</text>
<text x="388.9" y="289.4">PAGE 4 OF 17</text>
<text x="411.5" y="289.4">Issue 3.0</text>
</g>
<g font-size="2.3">
<text x="30.5" y="7.9">CR-4 : @EK_RA6M5.EK_RA6M5(SCH_1):PAGE4</text>
<text x="315.2" y="124.8">5C7&lt;&gt;</text>
<text x="315.2" y="122.2">5C7&lt;&gt;</text>
<text x="324.4" y="124.8">8C6&lt;&gt;</text>
<text x="324.4" y="122.2">8C6&lt;&gt;</text>
<text x="333.5" y="124.8">11D2&lt;&gt;</text>
<text x="333.5" y="122.2">11D4&lt;&gt;</text>
<text x="77.1" y="132.4">5C2&lt;</text>
<text x="84.7" y="132.4">11D8&lt;&gt;</text>
<text x="95.4" y="132.4">8D3&lt;&gt;</text>
<text x="315.2" y="137.5">8D3&lt;&gt;</text>
<text x="315.2" y="134.9">5C2&gt;</text>
<text x="315.2" y="132.4">8D3&lt;&gt;</text>
<text x="322.8" y="134.9">6B2&gt;</text>
<text x="324.4" y="137.5">11C6&lt;&gt;</text>
<text x="324.4" y="132.4">11C8&lt;&gt;</text>
<text x="330.5" y="134.9">8D3&lt;&gt;</text>
<text x="335" y="137.5">5C2&lt;</text>
<text x="335" y="132.4">5C2&lt;</text>
<text x="339.6" y="134.9">11C8&lt;&gt;</text>
<text x="342.6" y="137.5">6B2&lt;</text>
<text x="342.6" y="132.4">6B2&lt;</text>
<text x="315.2" y="142.5">8C3&lt;&gt;</text>
<text x="315.2" y="140">8D3&lt;&gt;</text>
<text x="324.4" y="142.5">11A6&lt;&gt;</text>
<text x="324.4" y="140">11C6&lt;&gt;</text>
<text x="335" y="140">5C2&lt;</text>
<text x="315.2" y="145.1">8D3&lt;&gt;</text>
<text x="324.4" y="145.1">11C6&lt;&gt;</text>
<text x="315.2" y="167.9">8C3&lt;&gt;</text>
<text x="315.2" y="165.4">8D6&lt;&gt;</text>
<text x="324.4" y="167.9">11A4&lt;&gt;</text>
<text x="324.4" y="165.4">11B4&lt;&gt;</text>
<text x="77" y="170.5">11D4&lt;&gt;</text>
<text x="84.5" y="173">11D2&lt;&gt;</text>
<text x="87.6" y="170.5">8B3&lt;&gt;</text>
<text x="95.2" y="173">8B3&lt;&gt;</text>
<text x="96.8" y="170.5">5C2&gt;</text>
<text x="315.2" y="173">8C3&lt;&gt;</text>
<text x="315.2" y="170.5">8C3&lt;&gt;</text>
<text x="324.4" y="173">11A4&lt;&gt;</text>
<text x="324.4" y="170.5">11A6&lt;&gt;</text>
<text x="84.5" y="175.6">11D4&lt;&gt;</text>
<text x="84.5" y="178.1">11D2&lt;&gt;</text>
<text x="95.2" y="175.6">8B3&lt;&gt;</text>
<text x="95.2" y="178.1">8B3&lt;&gt;</text>
<text x="315.2" y="175.6">8C3&lt;&gt;</text>
<text x="315.2" y="178.1">5C7&lt;&gt;</text>
<text x="324.4" y="175.6">11A6&lt;&gt;</text>
<text x="324.4" y="178.1">8B6&lt;&gt;</text>
<text x="333.5" y="178.1">11F4&lt;&gt;</text>
<text x="335" y="175.6">5C7&lt;</text>
<text x="84.5" y="183.2">11C4&lt;&gt;</text>
<text x="84.5" y="180.6">11C2&lt;&gt;</text>
<text x="95.2" y="183.2">8B3&lt;&gt;</text>
<text x="95.2" y="180.6">8B3&lt;&gt;</text>
<text x="315.2" y="180.6">8D6&lt;&gt;</text>
<text x="315.2" y="183.2">5C7&gt;</text>
<text x="322.8" y="183.2">8D6&lt;&gt;</text>
<text x="324.4" y="180.6">11B6&lt;&gt;</text>
<text x="332" y="183.2">11B4&lt;&gt;</text>
<text x="335" y="180.6">5C7&lt;</text>
</g>
<g font-size="2.1">
<text x="46.9" y="16.8">1</text>
<text x="91" y="16.8">2</text>
<text x="135" y="16.8">3</text>
<text x="179.1" y="16.8">4</text>
<text x="223.1" y="16.8">5</text>
<text x="267.2" y="16.8">6</text>
<text x="311.2" y="16.8">7</text>
<text x="355.2" y="16.8">8</text>
<text x="399.3" y="16.8">9</text>
<text x="21.1" y="40.6">A</text>
<text x="422.5" y="40.6">A</text>
<text x="21.1" y="86">B</text>
<text x="422.5" y="86">B</text>
<text x="21.1" y="131.3">C</text>
<text x="422.5" y="131.3">C</text>
<text x="21.1" y="176.6">D</text>
<text x="422.5" y="176.6">D</text>
<text x="21.1" y="221.9">E</text>
<text x="422.5" y="221.9">E</text>
<text x="21.1" y="267.2">F</text>
<text x="422.5" y="267.2">F</text>
<text x="46.9" y="293.7">1</text>
<text x="91" y="293.7">2</text>
<text x="135" y="293.7">3</text>
<text x="179.1" y="293.7">4</text>
<text x="223.1" y="293.7">5</text>
<text x="267.2" y="293.7">6</text>
<text x="311.2" y="293.7">7</text>
<text x="355.2" y="293.7">8</text>
<text x="399.3" y="293.7">9</text>
</g>
<g font-size="1.8">
<text x="348.4" y="269">Title</text>
<text x="348.1" y="282.1">Size</text>
<text x="357" y="282.1">Document Number</text>
<text x="348.4" y="289.4">Date:</text>
</g>
</svg>
